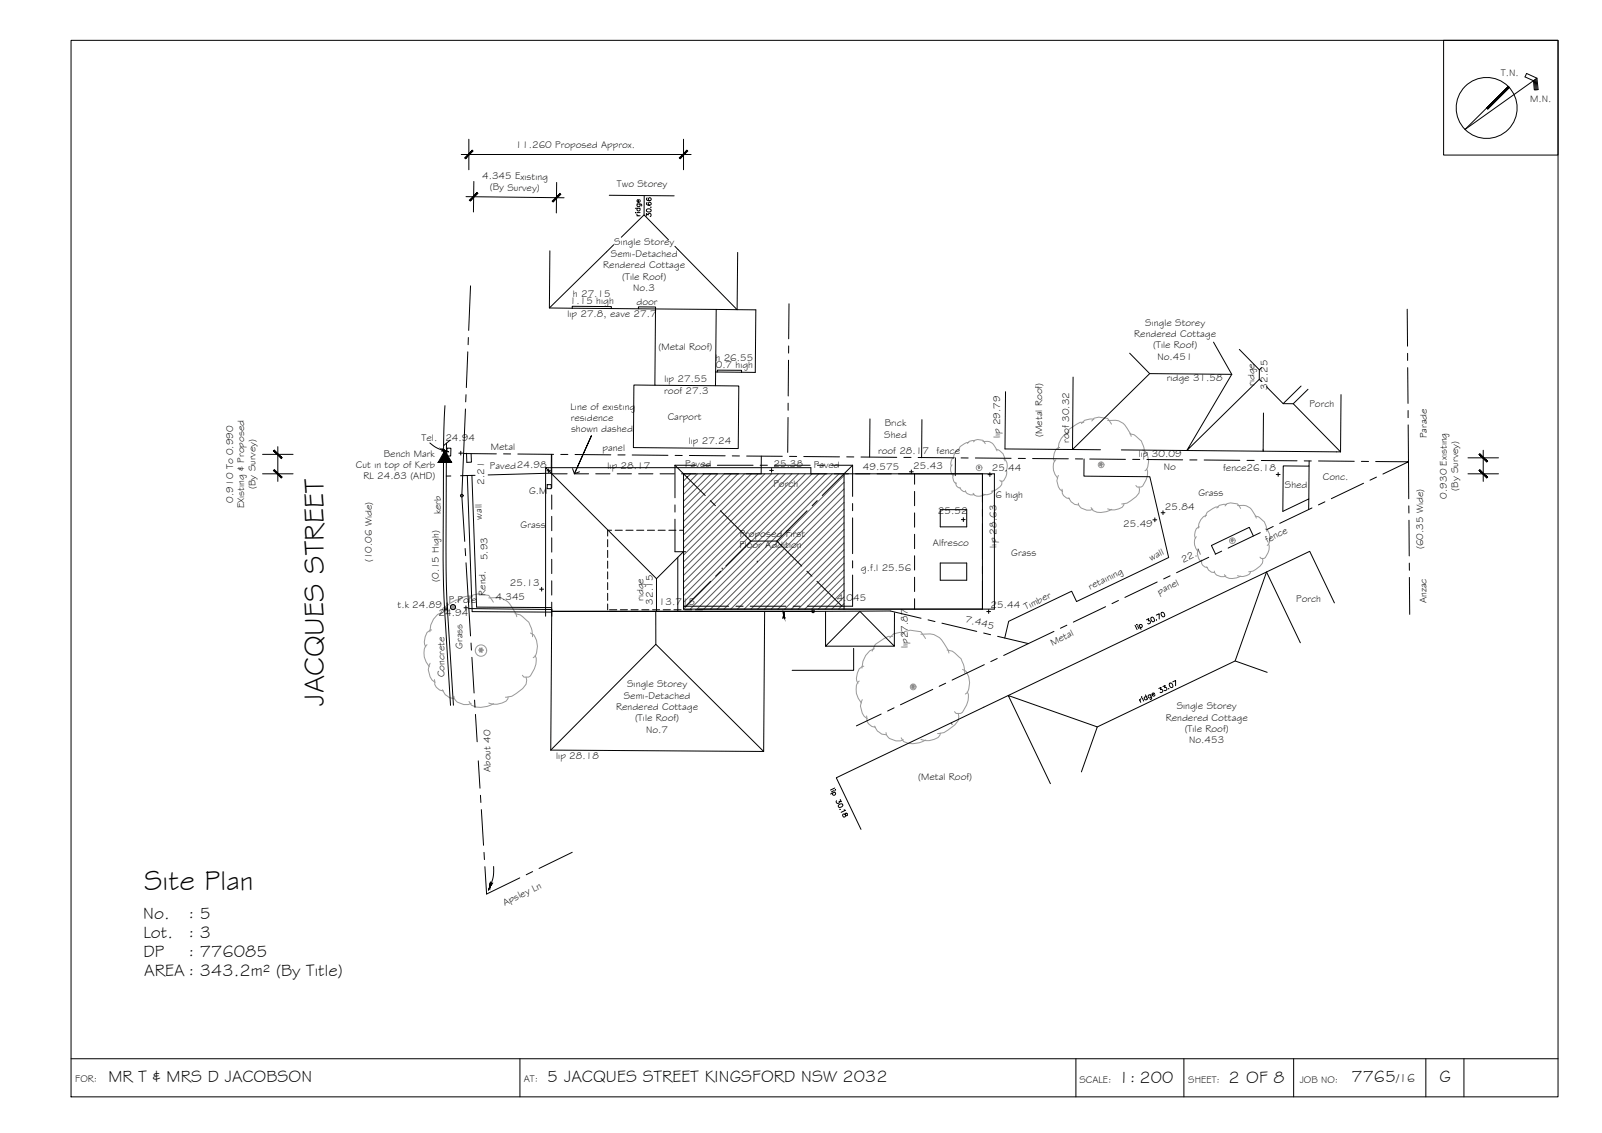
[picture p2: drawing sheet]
<svg xmlns="http://www.w3.org/2000/svg" width="420mm" height="297mm" viewBox="0 0 420 297" stroke-linecap="round" stroke-linejoin="round" font-family="sans-serif">
<!-- layer: BORDER -->
<g fill="none" stroke="#000" stroke-width=".26">
<path d="M18.6 10.6h390v277h-390zM378.6 10.6h30v30.1h-30zM395.8 22.9l-5.6 5.7M402.4 21l.2 2.6M402.6 20.8l.3 2.8M402.9 20.7l.2 2.8M403.1 20.5l.3 3-1 .1-.2-2.4-2.2-1 .4-.9 2.7 1.2-18.9 13.4 11.4-11.2M18.6 277.6h390M136.4 277.6v10M282.2 277.6v10M310.5 277.6v10M339.3 277.6v10"/>
<path d="M374 277.6v10M383.9 277.6v10"/>
<circle cx="389.9" cy="28.3" r="8"/>
</g>
<g fill="#000" stroke="#000" stroke-width=".26">
<path d="M389.9 28.3l5.7-5.6zM389.9 28.3l5.7-5.6 .2 .2z"/>
<path d="M389.9 28.3l.3 .3 5.6-5.7zM395.8 22.9l-5.6 5.7z"/>
</g>
<!-- layer: VEGSPREAD -->
<g fill="none" stroke="#989898" stroke-width=".26">
<path d="M250.3 119.9h-.2a1.85 1.85 0 0 0-.6 2.3M251.7 117.7a2.59 2.59 0 0 0-1.6 2.5M254.1 116a3.1 3.1 0 0 0-2.7 2M255.3 115.8a1.8 1.8 0 0 1 2.9 .2l.2 .3M255.7 115.5a1.9 1.9 0 0 0-2 .7M257.8 115.8a2.99 2.99 0 0 1 3.7 2.4M261.2 117.8a3 3 0 0 1 2.4 3M277.9 117.3a1.82 1.82 0 0 0-1.4 1.5l-.2 1.2 .3 1M280.2 113.4a4.4 4.4 0 0 0-2.7 4.3M284.3 110.7h-1l-2.9 1.8-.6 1.5M286.3 110.4l.7-.8 1.2-.2 2.3 .3 1 1.5M286.9 109.9a3.3 3.3 0 0 0-3.3 1.2"/>
<path d="M290.5 110.3a4.3 4.3 0 0 1 5.1 2l.9 1.4 .2 .7M296.3 113.7a4.6 4.6 0 0 1 3.3 2.6l.4 1.1 .2 1.4M299.7 118a2.93 2.93 0 0 1 1.6 2.9l-.5 2.2-.5 .3M249.7 121.9a2.21 2.21 0 0 0 .3 2.9M250.1 124.3a1.87 1.87 0 0 0 .7 2.5M250.7 126.5a1.27 1.27 0 0 0 1.1 1.5M251.7 127.8l.1 .2a1.64 1.64 0 0 0 1.4 .9M253.2 128.6l.1 .3a1.64 1.64 0 0 0 2.2 .7M255.2 129.3a2 2 0 0 0 2.8 .5l.5-.2M260.4 128.7a1.92 1.92 0 0 1-2.6 .8M262.7 126.1l.1 .4a2.9 2.9 0 0 1-2.7 2.3h-.1M263.3 120.3a2.09 2.09 0 0 1 .3 3.3"/>
<path d="M263.9 123.3a2.51 2.51 0 0 1-.9 2.8h-.6l-.2-.2M276.9 120.6a2.56 2.56 0 0 0-.6 2.7l.4 1.1 .7 1M277.6 124.6a3.1 3.1 0 0 0 1.1 4.3M278.5 128.2a2.1 2.1 0 0 0 2 2.6M280.3 130.5a2.63 2.63 0 0 0 2.5 1.9M282.8 131.9l.1 .5a2.76 2.76 0 0 0 3.7 1.1M286.2 133.1a2.1 2.1 0 0 0 2.5 1.3l1.5-.3 1.4-.6M294.8 132.1l-.1 .4a3.7 3.7 0 0 1-4.2 .9M298.7 127.7v1.6l-.7 .9-2.4 1.7-1.4 .2M300.7 123a4.3 4.3 0 0 1-1.4 4.7h-1.1l-.3-.4M314.6 138.1a1.79 1.79 0 0 0-1.3 2.1l.3 .9M316.4 135.1a3.5 3.5 0 0 0-2.1 3.4"/>
<path d="M319.6 132.9h-.7l-2.3 1.4-.6 1.2M321.3 132.6l.5-.5 .9-.3 1.9 .3 .8 1.2M321.7 132.3a2.61 2.61 0 0 0-2.6 .9M324.6 132.5a3.4 3.4 0 0 1 4 1.7l.9 1.6M329.2 135.3a3.9 3.9 0 0 1 3 4M331.9 138.7a2.81 2.81 0 0 1 .4 4.3M120.7 157.3h-1.1l-3.4 2.1-.8 1.8M123.2 156.9l.8-.9 1.4-.3 2.8 .4 1.2 1.8M123.9 156.4l-1.2-.1-1.7 .4-1 1M128.2 156.8a5.1 5.1 0 0 1 6 2.4l1.1 1.7 .2 .8M313.8 140.7a2.94 2.94 0 0 0 .4 3.9M314.3 144a2.49 2.49 0 0 0 .9 3.3"/>
<path d="M315.1 146.8a1.63 1.63 0 0 0 1.6 2M316.5 148.6a2.03 2.03 0 0 0 2 1.5M318.5 149.7v.4a2.14 2.14 0 0 0 3 .9M321.1 150.7a2.67 2.67 0 0 0 3.8 .6l.5-.3M328 149.9l-.1 .3a2.89 2.89 0 0 1-3.3 .7M331.1 146.4l.1 .5a4 4 0 0 1-3.5 3h-.2M332.7 142.6a3.4 3.4 0 0 1-1.2 3.8h-.8l-.2-.3M112 169a3.1 3.1 0 0 0-.7 3.3l.5 1.3 .8 1.2M112.8 173.9a3.7 3.7 0 0 0 1.3 5M113.2 165.2a2.28 2.28 0 0 0-1.7 1.7l-.2 1.4 .4 1.3M113.9 178.2l.1 .5a2.28 2.28 0 0 0 2.3 2.5M116 160.5a5.1 5.1 0 0 0-3.3 5.1"/>
<path d="M135.1 160.9a5.4 5.4 0 0 1 3.9 3l.5 1.3 .2 1.7M138 177.5l.1 .8-.1 1.1-.9 1.1-2.9 2-1.6 .3M139.1 166l.9 .4a5.5 5.5 0 0 1 .4 5.6l-.6 .4M140.3 171.9a4 4 0 0 1-.1 3.4l-1.1 1.9-.5 .3h-1.2l-.4-.5M225.3 178.6a3.1 3.1 0 0 0-.7 3.2l.5 1.3 .8 1.2M226.6 174.7a2.28 2.28 0 0 0-1.7 1.8l-.3 1.3 .4 1.3M229.3 170.1a5.2 5.2 0 0 0-3.2 5.1M234.1 166.8h-1.2l-3.3 2.1-.9 1.8M236.6 166.4l.7-.8 1.5-.4 2.7 .4 1.2 1.8M237.2 165.9l-1.2-.1-1.7 .4-1 1.1M241.5 166.3a5.1 5.1 0 0 1 6.1 2.4l1.1 1.7 .2 .8M248.4 170.4a5.3 5.3 0 0 1 4 3.1l.4 1.3 .2 1.7"/>
<path d="M252.4 175.5a3.5 3.5 0 0 1 1.9 3.5l-.2 1.7-.4 .9-.5 .4M116 180.8a3.1 3.1 0 0 0 3 2.3M119 182.5l.1 .6a3.3 3.3 0 0 0 4.5 1.3M123 183.9l.6 1a6 6 0 0 0 5.9-.4M133.3 182.7l-.1 .5a4.4 4.4 0 0 1-4.5 1.3l-.5-.2M226.2 183.4a3.7 3.7 0 0 0 1.2 5M227.3 187.7a2.46 2.46 0 0 0 2.3 3M229.4 190.4a3.1 3.1 0 0 0 3 2.2M232.4 192.1l.1 .5a3.2 3.2 0 0 0 4.4 1.3M236.4 193.4l.6 1a6 6 0 0 0 5.8-.4M246.6 192.2l-.1 .5a4.4 4.4 0 0 1-5 1.1M251.3 187l.2 .9-.2 1-.9 1.1-2.8 2.1-1.7 .2"/>
<path d="M253.7 181.4a4 4 0 0 1-.2 3.5l-1.1 1.8-.4 .3h-1.3l-.4-.4"/>
</g>
<!-- layer: VEGE_01 -->
<g fill="none" stroke="#b88a5c" stroke-width=".26">
<path d="M256.6 122.7h.1M256.7 122.7h.1M256.7 122.9h.1M256.7 122.4h.1M256.7 122.6h.1M256.8 122.7h.1M256.8 122.6h.1M256.9 122.7h.1M288.4 121.9h.1M288.4 122.1h.1M288.4 121.6h.1M288.6 121.9h.1"/>
<path d="M288.7 122.1h.1M288.7 121.6h.1M288.7 121.9h.1M288.8 121.9h.1M288.8 121.8h.1M288.8 122.3h.1M288.8 121.5h.1M288.9 121.9h.1M289 122.3h.1M289 121.4h.1M289.2 121.9h.1M322.9 141.8h.1"/>
<path d="M323.1 141.8h.1M323.1 142h.1M323.1 141.5h.1M323.2 141.8h.1M323.2 141.7h.1M323.2 141.9h.1M323.2 142.1h.1M323.2 141.4h.1M323.3 141.8h.1M323.3 141.7h.1M323.6 141.8h.1M125.6 170.6h.1"/>
<path d="M125.8 170.8h.1M125.8 170.3h.1M125.9 171h.1M125.9 170.1h.1M126 170.6h.1M126 170.9h.1M126 170.8h.1M126 170.4h.1M126.1 170.6h.1M126.1 170.5h.1M126.2 170.6h.1M126.2 170.5h.1"/>
<path d="M126.3 171h.1M126.3 170.2h.1M126.3 170.6h.1M126.4 170.6h.1M126.4 171h.1M126.4 170.1h.1M126.6 170.6h.1M126.7 170.6h.1M239.1 179.8h.1M239.2 179.6h.1M239.3 179.8h.1M239.4 179.9h.1"/>
<path d="M239.6 179.7h.1M239.8 179.6h.1M238.9 180.1h.1M239.1 180.4h.1M239.2 180.6h.1M239.3 180.4h.1M239.4 180.1h.1M239.4 180.3h.1M239.4 180.2h.1M239.5 180h.1M239.6 180.2h.1M239.6 180.1h.1"/>
<path d="M239.6 180.5h.1M239.8 180.1h.1M239.8 180.6h.1M240 180.1h.1M240.1 180.1h.1"/>
</g>
<!-- layer: BOUNDARY -->
<g fill="none" stroke="#000" stroke-width=".26">
<path d="M123.4 74.9l-.5 11.7M206.9 79.6l-.1 9.2M122.7 92.2l-.4 9.4M122.8 88.5v1.9M206.8 94.4l-.1 9.4M206.8 90.7v1.9M369.1 81.1l.1 9.7M369.2 92.6v1.9M369.2 96.4l.1 9.4M122.1 107.2l-.5 11.7M122.2 103.5l-.1 1.9M130.2 119l-8.6-.1-.5 11.1 .8 11.9"/>
<path d="M132.1 119h1.8M135.8 119l9.4 .1M147.1 119.1h1.8M150.8 119.2h9.4M162.1 119.3h1.8M165.8 119.3l9.4 .1M177.1 119.4h1.8M180.8 119.4l9.4 .1M192.1 119.5h1.8M195.8 119.6h9.4M206.7 109.4l-.1 9.2M206.7 105.7v1.9"/>
<path d="M207.1 119.6l1.8 .1M210.8 119.7l9.4 .1M222.1 119.8h1.8M225.8 119.8l9.4 .1M237.1 119.9h1.8M240.8 119.9l9.4 .1M369.3 107.6v1.9M369.3 111.4l.2 19.4M252.1 120.1h1.8M255.8 120.1l9.4 .1M267.1 120.2h1.8M270.8 120.2l9.4 .1"/>
<path d="M282.1 120.3h1.8M285.8 120.3l9.4 .1M297.1 120.4l1.8 .1M300.8 120.5l9.4 .1M312 120.6h1.9M315.8 120.6l9.4 .1M327.1 120.7h1.8M330.5 139.7l-8.4 4M330.8 120.7l9.4 .1M333.9 138l-1.7 .8M342.1 120.8l1.8 .1M344.1 133.2l-8.5 4"/>
<path d="M345.8 120.9h9.4M347.5 131.6l-1.7 .8M357 121h1.9M357.6 126.7l-8.4 4M360.8 121l8.6 .1-6.7 3.2M361 125.1l-1.7 .8M369.5 132.6v1.9M369.5 136.4l.1 9.3M122 143.8l.1 1.9M122.2 147.5l1.2 19.2M144.7 159.8v.5M290 159.1l-8.5 4"/>
<path d="M293.3 157.4l-1.7 .9M303.5 152.6l-8.5 4M306.9 151l-1.7 .8M317 146.1l-8.4 4M320.4 144.5l-1.7 .8M369.6 147.6v1.9M369.6 151.4l.1 9.7M123.5 168.6l.1 1.8M123.8 172.3l.5 9.4M233.5 160.2l8.1 1.9M243.4 162.5l1.8 .5M247 163.4l9.2 2.1"/>
<path d="M248 179.1l-1.7 .8M258 166l1.8 .4M258.2 174.3l-8.5 4M261.5 172.6l-1.7 .9M269.7 168.7l-6.5 3.1M276.4 165.5l-6.7 3.2-8.1-1.9M279.8 163.9l-1.7 .8M124.5 183.6l.1 1.8M124.7 187.3l.4 7.2M125.4 199.5l.5 7.1M231.1 187.2l-6.5 3.1M234.5 185.6l-1.7 .8"/>
<path d="M244.6 180.7l-8.4 4.1M126 208.5l.1 1.9M126.2 212.3l.6 9.3M126.9 223.5l.1 1.9M127.2 227.2l.4 7.2 8.7-4.2M139.7 228.5l-1.7 .8M150.1 223.4l-8.7 4.3"/>
</g>
<!-- layer: ROOFPLAN EXIST. -->
<g fill="none" stroke="#000" stroke-width=".26">
<path d="M159.8 51.2l17 .1M169 51.3l-.1 5M144.2 65.8l-.1 14.9 43.7 .4M161 64.2l-16.9 16.5M162.9 62.2l6-5.9 6.4 6.6M177 64.6l16.3 16.6h4.9l-.1 16.4-10.4-.1M193.5 66.2l-.2 15-5.5-.1-.1 16.4M171.9 81l-.1 20 15.8 .1 .1-3.6M296.3 92.6l5.2 5.4M318.3 89.7l4.8 8.4M323.1 98.1l-11.8 20 19-18.6M323.1 98.1l-21.6-.1-20.2 19.8 .1-18.9"/>
<path d="M325 91.6l5.3 5.4 .6-.6M330.3 99.5l.6 .5M330.3 97v2.5M171.8 101l-5.5-.1-.2 16.4 27.5 .3 .2-16.4-6.2-.1M228.2 109.8l-.1 10M241.8 110l-.1 10M263.7 102.7l-.1 15 25 .2M294.1 118l37.2 .3M331.4 108.3l-.1 10 20.3 .2M332.1 101.4l4.4 4.4h2.7l3.9-3.7M339.2 105.8l12.4 12.7M341.2 101.2l-4.7 4.6"/>
<path d="M351.7 103.5l-.1 15M143.1 122.6v39M212.7 124.2v-1.6h-69.6l29.1 29.1 7.1-7.1M221.4 124.2h36.3v7.4M257.7 133.5v1.9M257.7 137.3v9.3M172.2 151.7v8.6M257.7 152.3v7.4h-36.3M257.7 148.5v1.9M350 158.1l-6.5-13.6-11.3 5.5-8.3 23.3-36.1 17.3M144.7 160.3l-.3 36.4M172 160.3v8.6"/>
<path d="M200.5 160.3l-.2 36.7-55.9-.3M216.5 160.3v9.1M234.6 160.6v8.8l-9.1-9.1-9 9.1h18.1M323.9 173.3l8.4 3M341 168.5l-8.8-18.5-112.9 53.9 6.5 13.5M144.4 196.7l27.6-27.8 28.3 28.1M283.6 202.4l4.2-11.8-23.4-8.3 11.1 23.2"/>
</g>
<!-- layer: BLD_01 -->
<path d="M144.6 159.7l.1 .1" fill="none" stroke="#000" stroke-width=".26"/>
<!-- layer: BDY_03 -->
<g fill="none" stroke="#000" stroke-width=".26">
<path d="M123 159.5l21.7 .3v.5l88.8-.1M144.7 160.3h68.6"/>
<circle cx="121.1" cy="129.9" r=".35"/>
<circle cx="213.3" cy="160.3" r=".35"/>
</g>
<!-- layer: TEXT -->
<path d="M112.7 116.1l2 1.4 1.4 .5v-.2l-.2-.1M115.8 118.2l1.9 .2M151.5 122.4l3.6-8.2-4.4 10M129.3 231.5l-1.2 1.9M129.5 227.2l-.1 2.2-.6 2.2-.2-.1v-.3" fill="none" stroke="#000" stroke-width=".26"/>
<g fill="#000" stroke="#000" stroke-width=".26">
<path d="M116.1 117.8l.6 .4zM116.9 118.2l.8 .2zM128.4 232.5l-.3 .9zM128.6 231.5l.2 .1-.2 .7z"/>
<path d="M116.1 117.8l.7 .5zM116.1 117.8l.7 .5z"/>
<path d="M116.5 118l.3 .3zM116.5 118l.3 .3z"/>
<path d="M116.7 118.2l1.7 3h-3.4zM115 121.2h3.4z"/>
<path d="M116.1 117.9l.6 .3zM116.1 117.9l-.1 .3h.4z"/>
<path d="M116.6 118l.4 .3zM116.6 118l.4 .3z"/>
<path d="M128.5 232.1l-.1 .6zM128.5 232.1l-.1 .6z"/>
<path d="M128.5 232v.5zM128.5 232v.5z"/>
<path d="M128.6 231.5v1zM128.6 231.5v1z"/>
<path d="M128.8 231.6l-.2 .7zM128.8 231.6l.3 .1-.3 .4z"/>
</g>
<!-- layer: EXISTING -->
<g fill="none" stroke="#000" stroke-width=".26">
<path d="M150.1 80.8v-.5l10.2 .1v.5M167.4 81v-.6l4.5 .1v.5M188.1 97.5v-.5l6.4 .1v.5M116.7 106.4l-.3 6.6a1150 1150 0 0 0 0 43.6l1.8 28.3M117.1 116.2a783.2 783.2 0 0 0 .3 43.7l1.5 25M117.2 117.5h1.1l-.1 2.1-1-.1zM122.4 118.8v2.4h1.2v-2.3M144.6 119.1v5l-16.6 .4M144.7 119.1v8.8M199.7 119.6l-.1 4.6h-4M118.2 124.8h-1.2M122.6 124.7h-1.8"/>
<path d="M122.6 124.7l1.2 35.7 20.9 .1M123.8 124.6l1.2 34.6 19.6 .1M124.6 124.6l-2 .1M144.7 129.8v3.7M144.7 135.4v3.7M144.7 124.2h4M150.6 124.2h3.8M156.2 124.2h3.8M161.9 124.2h3.7M167.5 124.2h3.7M173.1 124.2h3.8M178.7 124.2h3.8"/>
<path d="M184.4 124.2h3.7M190 124.2h3.7M212.7 124.2h4.2M218.8 124.2h3.7M224.4 124.2h3.7M230 124.2h3.8M235.6 124.2h25.2v35.5h-77.6M239.9 124.2v2.8M239.9 128.8v3.8M239.9 134.5v3.7M250.6 120l-.1 4.7M257.7 124.2v35.5"/>
<path d="M284.3 120.3v4.5l17.3 .2 4.9 21.2-24.2 11.5-1.2-2.7-16.6 7.9-1 4.4M343.3 122.2v8.6M343.4 120.8l-.1 1.4-6.7-.1-.1 12 6.8-3.3-.1 2.8M144.7 141v3.8M144.7 146.6v3.8M144.7 152.3v3.7M144.7 157.9v3.7M239.9 140.1v3.7M239.9 145.7v3.8M239.9 151.3v3.8M239.9 157v2.7M328.7 140.5l-1.1-2.2-9.9 4.7 1.1 2.3"/>
</g>
<!-- layer: VEGE_01 -->
<g fill="none" stroke="#989898" stroke-width=".26">
<circle cx="256.8" cy="122.6" r=".75"/>
<circle cx="288.8" cy="121.9" r=".75"/>
<circle cx="323.2" cy="141.8" r=".75"/>
<circle cx="126.1" cy="170.6" r="1.49"/>
<circle cx="239.5" cy="180.1" r=".75"/>
</g>
<!-- layer: TEXT1 -->
<g fill="none" stroke="#000" stroke-width=".26">
<path d="M143.5 127.1h1.1v1h-1.1zM205.6 160.3l-.3 1.9M205.6 161.9h.2l.1 .3M223.9 170v5.7h-16.1"/>
<circle cx="118.8" cy="159.2" r=".67"/>
</g>
<!-- layer: BLD_ADJ -->
<path d="M331.3 117.8v.5M249.5 189.5l.2 .4" fill="none" stroke="#545454" stroke-width=".26"/>
<!-- layer: HGTS_11 -->
<g fill="none" stroke="#000" stroke-width=".26">
<path d="M166.7 55.8h.1M166.6 54.6h1.3M167 56.1l.4 .5M167 56.6h.9M167.1 55.7h.8M167.1 53.5h1.1l.1 .5M167.2 54.6a.4 .4 0 0 0 0 .6 .4 .4 0 0 0 .6 0 .4 .4 0 0 0-.1-.6M167.2 53.5a.39 .39 0 0 0 0 .6 .39 .39 0 0 0 .6 0 .39 .39 0 0 0-.1-.6M167.7 52.3a.4 .4 0 0 1 .1 .6 .4 .4 0 0 1-.6 0 .4 .4 0 0 1 .1-.6l.1 .8M169.5 56.7v-.7l.5 .4a.42 .42 0 0 1 .7-.3 .42 .42 0 0 1-.2 .7M169.6 54.9a.62 .62 0 0 1 .8-.2 .62 .62 0 0 1 .3 .7 .62 .62 0 0 1-.8 .2 .62 .62 0 0 1-.3-.7zM169.7 53.1h-.1a.61 .61 0 0 0 .5 .8 .61 .61 0 0 0 .7-.5 .39 .39 0 0 0-.4-.4 .39 .39 0 0 0-.4 .4 .39 .39 0 0 0 .4 .4"/>
<path d="M169.7 51.9h-.1a.57 .57 0 0 0 .5 .7 .57 .57 0 0 0 .6-.6 .39 .39 0 0 0-.6 0 .39 .39 0 0 0 .3 .6M170.7 54.3h.1M120.3 118.8h1.1M120.8 118.3v1M143.4 123.4h1M143.9 122.9v1M201.9 123.3h.9M202.4 122.8v1M238.5 123.7h1M239 123.2v1M252.1 136.2h1M252.7 135.7v1"/>
<path d="M259.1 124.4h1M259.6 123.9v1M302.4 136.3h1M302.9 135.8v1M304.5 134.4h1M305 133.9v1M334.7 124.4h1M335.2 123.9v1M116.5 159.7h1M117 159.2v1M121.7 159.3h1M122.2 158.8v1"/>
<path d="M141.5 154.5h1.1M142.1 154v1M259.3 159.8v1M258.8 160.3h1M297.7 163.9l.5 1.2M298.1 163.8h.1M298.4 164.1l.3 .7M298.7 163.9l.6 1.1M298.8 164.1a.4 .4 0 0 1 .5-.4 .4 .4 0 0 1 .3 .6 .4 .4 0 0 1-.6 .2M300.7 162.5l.6-.3-.1 .6a.41 .41 0 0 1 .5 .5 .41 .41 0 0 1-.7 .1M301.8 162a.57 .57 0 0 1 .9 .2 .57 .57 0 0 1-.4 .8l-.4-.5zM303.3 161.3l.7-.4v1.4"/>
<path d="M303.3 162.5h.1M304.5 160.7a.57 .57 0 0 1 .9 .2 .57 .57 0 0 1-.4 .8l-.4-.5zM305 180l.6-.3-.1 .6a.43 .43 0 0 1 .5 .5 .43 .43 0 0 1-.7 .2M306.7 179.3a.62 .62 0 0 1 .8 0 .62 .62 0 0 1 0 .9h-.5zM307.6 178.8l.7-.4v1.4M298.8 183.4l.4 .7M299.3 183.2l-.3 .5M299.4 182.7h.1M299.6 183l.4 .8M300.4 182.2l.6 1.1M300.7 182.7a.39 .39 0 0 0-.6 .2 .39 .39 0 0 0 .3 .6 .39 .39 0 0 0 .5-.4M301.6 182.1l.5 1-.4 .3"/>
<path d="M301.7 182.2a.39 .39 0 0 0-.5 .2 .39 .39 0 0 0 .2 .6 .39 .39 0 0 0 .5-.3M302.9 182.2a.38 .38 0 0 1-.4 .4 .38 .38 0 0 1-.3-.6 .38 .38 0 0 1 .6-.1l-.6 .3M303.9 180.5l.6-.3-.1 .6a.41 .41 0 0 1 .5 .2 .41 .41 0 0 1-.1 .5 .41 .41 0 0 1-.5 0M306.5 180.5l.1 .1M218.8 207.3l-.8 .3M218.8 207.7a.4 .4 0 0 1 .3 .5 .4 .4 0 0 1-.5 .3 .4 .4 0 0 1-.2-.6M218.9 206.6l-1.1 .5M219 207.6l-1.2 .6M219.1 207h.1M219.9 211l1-.3a.57 .57 0 0 1-.3 .9 .57 .57 0 0 1-.8-.4zM220.4 212.2l-.1 .1M220.4 209.6l.2 .6-.5-.1a.42 .42 0 0 1-.5 .5 .42 .42 0 0 1-.2-.7"/>
<path d="M221.1 213.5l.3-.1 .5 .5 .3-.1v-.5l-.2-.1-.3 .1a.52 .52 0 0 1 .1 .6 .52 .52 0 0 1-.6 .3l-.2-.4zM221.4 212.3l.3 .1-1.1 .6"/>
</g>
<!-- layer: TEXT1 -->
<g fill="#989898" stroke="#989898" stroke-width=".26">
<path d="M118.8 158.6l.2 .1zM118.7 158.7h.3z"/>
<path d="M118.7 158.7h.4zM118.6 158.7h.5z"/>
<path d="M118.6 158.7h.6zM118.5 158.7h.7z"/>
<path d="M118.5 158.7l.7 .1zM118.4 158.8h.8z"/>
<path d="M118.4 158.8l.9 .1zM118.4 158.8l.9 .1z"/>
<path d="M118.4 158.9l.9 .1zM118.4 158.9l.9 .1z"/>
<path d="M118.3 159l1 .1zM118.3 159l1 .1z"/>
<path d="M118.3 159.1l1.1 .1zM118.3 159.1l1.1 .1z"/>
<path d="M118.3 159.2h1.1zM118.3 159.2l1 .1z"/>
<path d="M118.3 159.3h1zM118.3 159.3l1 .1z"/>
<path d="M118.3 159.4h1zM118.3 159.4l1 .1z"/>
<path d="M118.4 159.5h.9zM118.4 159.5h.8z"/>
<path d="M118.4 159.5h.8zM118.4 159.5l.8 .1z"/>
<path d="M118.5 159.6h.7zM118.5 159.6l.6 .1z"/>
<path d="M118.6 159.7h.5zM118.6 159.7h.4z"/>
<path d="M118.7 159.7h.3zM118.7 159.7h.2z"/>
</g>
<!-- layer: Detail -->
<path d="M118.1 115.4l-1.8 1.4M117.2 158l.2 1.9" fill="none" stroke="#000" stroke-width=".26"/>
<!-- layer: TEXT1 -->
<g fill="#000" stroke="#000" stroke-width=".26">
<path d="M205.5 161.3l.3 .6h-.1zM205.6 160.3v.8z"/>
<path d="M205.5 161.3l.2 .6zM205.5 161.5l.2 .4h-.3z"/>
<path d="M205.6 160.9l.1 .5zM205.6 160.9l.1 .5z"/>
<path d="M205.6 161.1l.1 .4zM205.6 161.1l.1 .4z"/>
<path d="M205.5 161.2l.3 .7zM205.5 161.2l.3 .7z"/>
</g>
<!-- layer: HATCH -->
<g fill="none" stroke="#545454" stroke-width=".26">
<path d="M179.4 124.2l-.1 .1M181.2 124.2l-1.9 1.9M182.9 124.2l-3.6 3.7M184.7 124.2l-5.4 5.4M186.5 124.2l-7.2 7.2M188.2 124.2l-8.9 9M190 124.2l-10.7 10.8M191.8 124.2l-12.5 12.5M193.5 124.2l-14.2 14.3M195.3 124.2l-16 16M197.1 124.2l-17.8 17.8M198.8 124.2l-19.5 19.6"/>
<path d="M200.6 124.2l-21.3 21.4M202.4 124.2l-23.1 23.1M204.1 124.2l-24.8 24.9M205.9 124.2l-26.6 26.6M207.7 124.2l-28.4 28.4M209.4 124.2l-30.1 30.2M211.2 124.2l-31.9 32M213 124.2l-33.7 33.7M214.7 124.2l-35.4 35.5M216.5 124.2l-35.5 35.5M218.3 124.2l-35.5 35.5M220 124.2l-35.4 35.5"/>
<path d="M221.4 124.7l-35.1 35M221.4 126.4l-33.3 33.3M221.4 128.2l-31.5 31.5M221.4 130l-29.7 29.7M221.4 131.7l-28 28M221.4 133.5l-26.2 26.2M221.4 135.3l-24.5 24.4M221.4 137l-22.7 22.7M221.4 138.8l-20.9 20.9M221.4 140.6l-19.1 19.1M221.4 142.3l-17.4 17.4M221.4 144.1l-15.6 15.6"/>
<path d="M221.4 145.9l-13.9 13.8M221.4 147.7l-12.1 12M221.4 149.4l-10.3 10.3M221.4 151.2l-8.5 8.5M221.4 152.9l-6.8 6.8M221.4 154.7l-5 5M221.4 156.5l-3.2 3.2M221.4 158.3l-1.5 1.4"/>
</g>
<!-- layer: NEWWORK -->
<path d="M180.3 125.2h.1M177.8 146.1v14.2M179.3 158.9v-34.7h42.1v35.5h-42.1v-.8h.5M189.4 149.2h.1M198.6 147.4h.1" fill="none" stroke="#000" stroke-width=".26"/>
<!-- layer: ROOFPLAN NEW -->
<g fill="none" stroke="#000" stroke-width=".26">
<path d="M177 122v8.5M177 132.4v1.9M177 136.1v8.5h2.8M177 122h5.5M177 122l8 7.9M184.4 122h1.9M186.3 131.2l1.3 1.4M188.1 122h9.4M188.9 133.9l8 8M199.4 122h1.9M203.1 122h9.4M211.7 133.9l-8 8"/>
<path d="M214.3 131.2l-1.3 1.4M214.4 122h1.8M218.1 122h5.5M223.6 122v8.1M223.6 132v1.9M223.6 135.8v9.4M223.6 122l-7.9 7.9M179.3 158.9h11.8M186.4 152.4l-6.6 6.5M189 149.7l-1.3 1.4M193 158.9h1.9M196.8 158.9h9.3"/>
<path d="M196.9 141.9l-6.5 6.5M196.9 141.9h6.8M203.7 141.9l6.6 6.5M208 158.9h1.9M211.6 149.7l1.3 1.4M214.3 152.4l6.5 6.5M223.6 147v1.9M223.6 150.8v8.1h-11.8"/>
</g>
<!-- layer: 0.13 -->
<g fill="none" stroke="#000" stroke-width=".26">
<path d="M160.4 139h-1v1.5M161.3 139h1.9M164.2 139h1.8M167 139h1.9M169.8 139h1.9M172.6 139h1.9M175.4 139h1.9M178.2 139h1.1M159.4 141.5v1.9M159.4 144.3v1.9M159.4 147.1v1.9M159.4 149.9v1.9"/>
<path d="M159.4 152.7v1.9M159.4 155.5v1.9M159.4 158.3v1.6M159.9 159.9h1.9M162.7 159.9h1.9M165.5 159.9h1.9M168.3 159.9h1.9M171.1 159.9h1.9M173.9 159.9h1.9M176.7 159.9h1.9M179.6 159.9h1.8M182.4 159.9h1.9"/>
</g>
<!-- layer: SERVICES -->
<path d="M246.6 133.6h6.9v4.5h-6.9zM246.6 147.6h6.9v4.5h-6.9z" fill="none" stroke="#000" stroke-width=".26"/>
<!-- layer: DIMENSION -->
<path d="M123 36.5v8M179.3 36.5v8M121 40.5h60.3M122.2 51.6l25.7 .3M124.3 47.6l-.1 8M146 47.8l-.1 8M68.9 119.1h8M72.9 117.1v9.1M389 118v8.2M68.9 124.2h8M385 124.2h8M385 120h8" fill="none" stroke="#000" stroke-width=".26"/>
<!-- layer: 0 -->
<g fill="#000" stroke="#000" stroke-width=".26">
<path d="M123.9 39.4l-1.8 2.2 2-2zM123.9 39.4l-1.8 2.2-.2-.2z"/>
<path d="M125.1 50.5l-1.8 2.2 2-2zM123.1 52.5l2-2-1.8 2.2z"/>
<path d="M144.8 52.7l.2 .2 1.9-2.2zM146.9 50.7l.2 .3-2.1 1.9z"/>
<path d="M180.2 39.4l-2 2 .2 .2zM180.2 39.4l.2 .2-2 2z"/>
<path d="M72 123.1l-.3 .2 2.3 1.8zM71.7 123.3l2.3 1.8-.2 .2z"/>
<path d="M71.7 118.2l2.1 2 .2-.2zM71.7 118.2l.3-.2 2 2z"/>
<path d="M388.1 123.1l-.2 .2 2.2 1.8zM387.9 123.3l2.2 1.8-.2 .2z"/>
<path d="M387.9 119.1l2 2 .2-.2zM387.9 119.1l.2-.2 2 2z"/>
</g>
<path d="M150.2 122.9l.5 1.3 1.3-.5M151.5 122.4l-.8 1.8" fill="none" stroke="#000" stroke-width=".26"/>
<g font-size="7.5">
<text x="85" y="185" transform="rotate(-90 85 185)">JACQUES STREET</text>
<text x="37.8" y="233.3">Site Plan</text>
</g>
<g font-size="4.5">
<text x="37.6" y="240.8">No.</text>
<text x="37.6" y="245.8">Lot.</text>
<text x="49.4" y="240.8">: 5</text>
<text x="49.4" y="245.8">: 3</text>
<text x="37.6" y="250.9">DP</text>
<text x="49.4" y="250.9">: 776085</text>
<text x="37.8" y="255.9">AREA : 343.2m² (By Title)</text>
<text x="28.4" y="283.6">MR T &amp; MRS D JACOBSON</text>
<text x="143.5" y="283.6">5 JACQUES STREET KINGSFORD NSW 2032</text>
<text x="293.4" y="283.9">1: 200</text>
<text x="322.2" y="283.9">2 OF 8</text>
<text x="354.4" y="283.8">7765</text>
<text x="377.6" y="283.8">G</text>
</g>
<text font-size="3.2" x="366.2" y="283.8">/16</text>
<g font-size="2.6">
<text x="393.6" y="20" transform="rotate(1 393.6 20)">T.N.</text>
<text x="401.3" y="26.6" transform="rotate(1 401.3 26.6)">M.N.</text>
<text x="135.2" y="38.8">11.260 Proposed Approx.</text>
<text x="126.4" y="47" transform="rotate(1 126.4 47)">4.345 Existing</text>
<text x="128.5" y="49.9" transform="rotate(1 128.5 49.9)">(By Survey)</text>
<text x="161.8" y="48.9">Two Storey</text>
<text x="161.1" y="64.4">Single Storey</text>
<text x="158.2" y="70.4">Rendered Cottage</text>
<text x="160.2" y="67.4">Semi-Detached</text>
<text x="150.3" y="77.9">h 27.15</text>
<text x="163.2" y="73.4">(Tile Roof)</text>
<text x="166.1" y="76.4">No.3</text>
<text x="148.8" y="83.1">lip 27.8, eave 27.7</text>
<text x="149.4" y="79.7">1.15 high</text>
<text x="166.9" y="79.9">door</text>
<text x="297.5" y="88.3">Rendered Cottage</text>
<text x="300.3" y="85.3">Single Storey</text>
<text x="172.7" y="91.9">(Metal Roof)</text>
<text x="187.7" y="94.6">h 26.55</text>
<text x="302.4" y="91.3">(Tile Roof)</text>
<text x="303.6" y="94.3">No.451</text>
<text x="174.3" y="100.1">lip 27.55</text>
<text x="187.7" y="96.4">0.7 high</text>
<text x="306" y="99.9">ridge 31.58</text>
<text x="329" y="101.2" transform="rotate(-90 329 101.2)">ridge</text>
<text x="149.7" y="107.5">Line of existing</text>
<text x="174.2" y="103.4">roof 27.3</text>
<text x="332.5" y="102.1" transform="rotate(-90 332.5 102.1)">32.25</text>
<text x="343.4" y="106.7">Porch</text>
<text x="149.7" y="110.4">residence</text>
<text x="149.8" y="113.3">shown dashed</text>
<text x="175.1" y="110.1">Carport</text>
<text x="232" y="111.8">Brick</text>
<text x="100.7" y="119.8">Bench Mark</text>
<text x="110.6" y="115.7">Tel.</text>
<text x="116.8" y="115.6">24.94</text>
<text x="128.7" y="117.9">Metal</text>
<text x="158" y="118.2">panel</text>
<text x="180.6" y="116.4">lip 27.24</text>
<text x="230.3" y="118.9">roof 28.17</text>
<text x="231.9" y="114.8">Shed</text>
<text x="245.6" y="118.9">fence</text>
<text x="262.3" y="114.9" transform="rotate(-90 262.3 114.9)">lip 29.79</text>
<text x="273.3" y="114.5" transform="rotate(-90 273.3 114.5)">(Metal Roof)</text>
<text x="280.4" y="116.2" transform="rotate(-90 280.4 116.2)">roof 30.32</text>
<text x="298.7" y="119.7">lip 30.09</text>
<text x="374.2" y="114.9" transform="rotate(-90 374.2 114.9)">Parade</text>
<text x="93.4" y="122.8">Cut in top of Kerb</text>
<text x="95.3" y="125.7">RL 24.83 (AHD)</text>
<text x="128.5" y="122.9">Paved24.98</text>
<text x="159.3" y="123">lip 28.17</text>
<text x="179.7" y="122.5">Paved</text>
<text x="202.8" y="122.5">25.38</text>
<text x="213.4" y="122.6">Paved</text>
<text x="226.3" y="123.2">49.575</text>
<text x="239.5" y="122.9">25.43</text>
<text x="260.1" y="123.6">25.44</text>
<text x="305.2" y="123.3">No</text>
<text x="320.8" y="123.5">fence26.18</text>
<text x="346.9" y="125.8">Conc.</text>
<text x="61.1" y="131.8" transform="rotate(-90 61.1 131.8)">0.910 To 0.990</text>
<text x="67" y="128.2" transform="rotate(-90 67 128.2)">(By Survey)</text>
<text x="126.9" y="127.1" transform="rotate(-90 126.9 127.1)">2.21</text>
<text x="138.8" y="129.6">G.M</text>
<text x="202.8" y="127.7">Porch</text>
<text x="261.1" y="130.5">6 high</text>
<text x="314.3" y="130.1">Grass</text>
<text x="337" y="128.1">Shed</text>
<text x="379.5" y="130.7" transform="rotate(-90 379.5 130.7)">0.930 Existing</text>
<text x="382.4" y="128.7" transform="rotate(-90 382.4 128.7)">(By Survey)</text>
<text x="64" y="133.2" transform="rotate(-90 64 133.2)">EXisting &amp; Proposed</text>
<text x="115.6" y="134.8" transform="rotate(-90 115.6 134.8)">kerb</text>
<text x="126.4" y="136.2" transform="rotate(-90 126.4 136.2)">wall</text>
<text x="246" y="134.8">25.52</text>
<text x="305.5" y="133.6">25.84</text>
<text x="136.5" y="138.5">Grass</text>
<text x="194" y="143.7">Floor Addition</text>
<text x="194" y="140.8">Proposed First</text>
<text x="244.7" y="143.3">Alfresco</text>
<text x="261.3" y="143.6" transform="rotate(-90 261.3 143.6)">lip 28.63</text>
<text x="294.6" y="138.2">25.49</text>
<text x="332.3" y="142.3" transform="rotate(-26 332.3 142.3)">fence</text>
<text x="373.3" y="144" transform="rotate(-90 373.3 144)">(60.35 Wide)</text>
<text x="97.5" y="147.4" transform="rotate(-90 97.5 147.4)">(10.06 Wide)</text>
<text x="127.9" y="146.9" transform="rotate(-90 127.9 146.9)">5.93</text>
<text x="225.8" y="149.6">g.f.l 25.56</text>
<text x="265.2" y="145.9">Grass</text>
<text x="301.8" y="147" transform="rotate(-26 301.8 147)">wall</text>
<text x="310.3" y="147.5" transform="rotate(-26 310.3 147.5)">22.1</text>
<text x="115.1" y="152.6" transform="rotate(-90 115.1 152.6)">(0.15 High)</text>
<text x="133.7" y="153.6">25.13</text>
<text x="285.9" y="154.6" transform="rotate(-26 285.9 154.6)">retaining</text>
<text x="304" y="155.9" transform="rotate(-26 304 155.9)">panel</text>
<text x="104.3" y="159.4">t.k 24.89</text>
<text x="115" y="161.6">24.94</text>
<text x="117.7" y="158.1">P.Pole</text>
<text x="127.3" y="156.2" transform="rotate(-90 127.3 156.2)">Rend.</text>
<text x="129.9" y="157.3">4.345</text>
<text x="168.7" y="157.6" transform="rotate(-90 168.7 157.6)">ridge</text>
<text x="171.2" y="158.5" transform="rotate(-90 171.2 158.5)">32.15</text>
<text x="172.8" y="158.6">13.715</text>
<text x="219.4" y="157.7">4.045</text>
<text x="259.8" y="159.5">25.44</text>
<text x="269.1" y="159.9" transform="rotate(-26 269.1 159.9)">Timber</text>
<text x="339.9" y="157.9">Porch</text>
<text x="374.1" y="158.2" transform="rotate(-90 374.1 158.2)">Anzac</text>
<text x="253" y="163.1" transform="rotate(13 253 163.1)">7.445</text>
<text x="121.3" y="170.1" transform="rotate(-90 121.3 170.1)">Grass</text>
<text x="238.1" y="169.9" transform="rotate(-90 238.1 169.9)">lip27.87</text>
<text x="276" y="169.3" transform="rotate(-26 276 169.3)">Metal</text>
<text x="116.6" y="177.6" transform="rotate(-90 116.6 177.6)">Concrete</text>
<text x="163.6" y="183.1">Semi-Detached</text>
<text x="164.5" y="180.1">Single Storey</text>
<text x="308.6" y="185.9">Single Storey</text>
<text x="161.6" y="186.2">Rendered Cottage</text>
<text x="166.6" y="189.1">(Tile Roof)</text>
<text x="305.7" y="188.9">Rendered Cottage</text>
<text x="310.7" y="191.9">(Tile Roof)</text>
<text x="169.5" y="192.1">No.7</text>
<text x="311.9" y="194.9">No.453</text>
<text x="128.7" y="202.4" transform="rotate(-90 128.7 202.4)">About 40</text>
<text x="145.9" y="199">lip 28.18</text>
<text x="240.8" y="204.6">(Metal Roof)</text>
<text x="132.4" y="237.4" transform="rotate(-26 132.4 237.4)">Apsley Ln</text>
<text x="19.8" y="283.8">FOR:</text>
<text x="137.4" y="283.6">AT:</text>
<text x="283.1" y="283.9">SCALE:</text>
<text x="311.6" y="283.9">SHEET:</text>
<text x="340.9" y="283.9">JOB NO:</text>
</g>
</svg>
